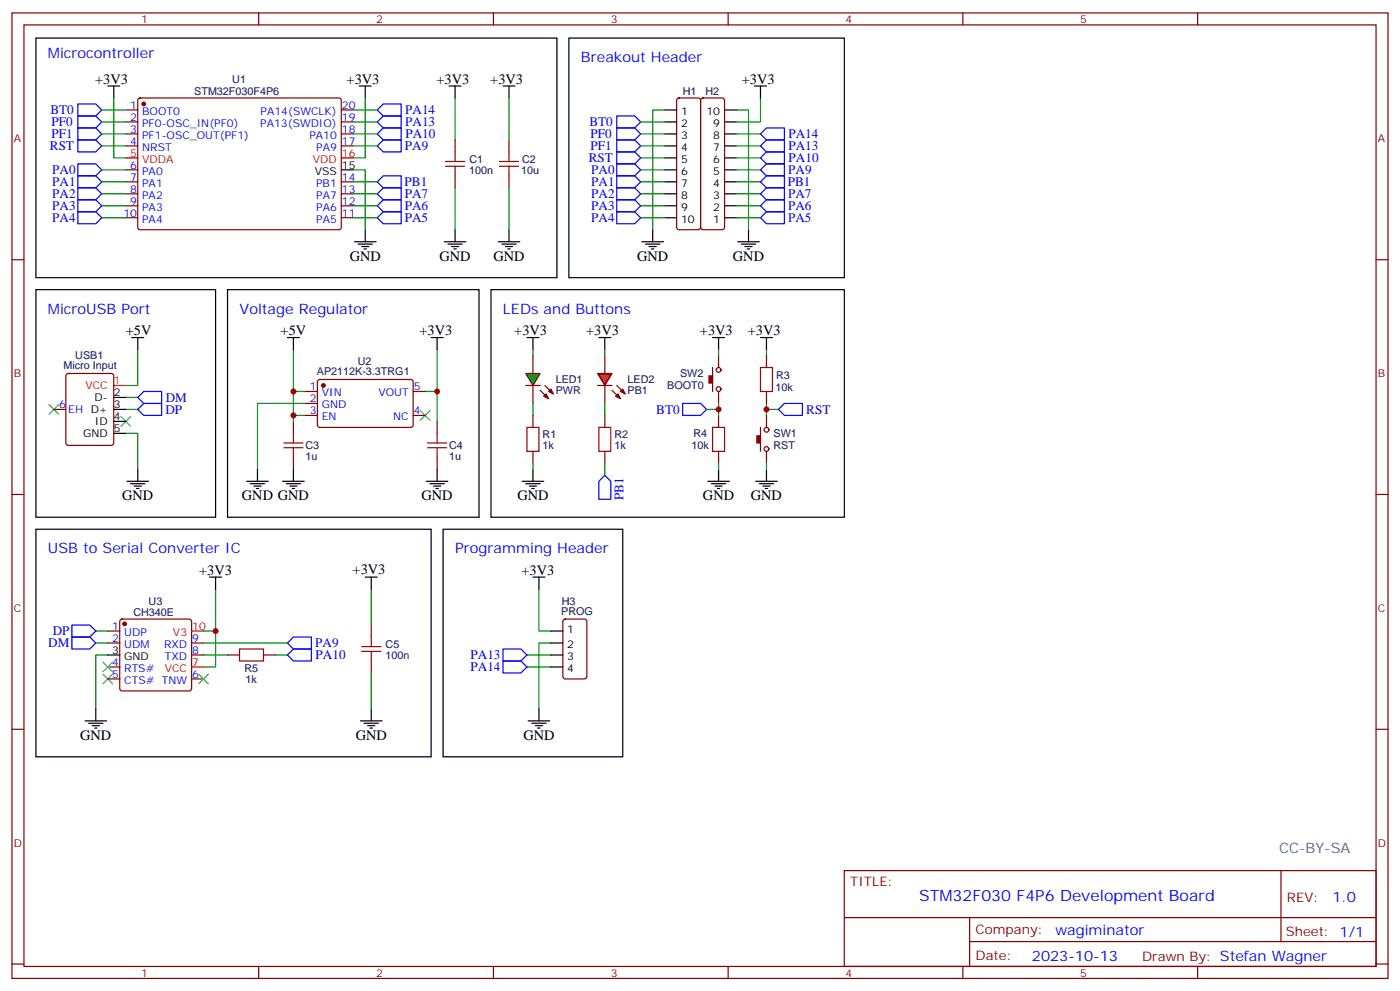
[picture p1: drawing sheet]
<svg xmlns="http://www.w3.org/2000/svg" width="412mm" height="292mm" viewBox="0 0 412 292" stroke-linecap="round" stroke-linejoin="round" font-family="sans-serif">
<g fill="none" stroke="#870000" stroke-width=".35">
<path d="M3.5 3.8h405.4v284.3h-405.4zM7.1 7.3h398.2v277.3h-398.2zM76.2 3.8v3.5M145.3 3.8v3.5M214.5 3.8v3.5M283.6 3.8v3.5M352.8 3.8v3.5M37 32.4h3.6M37 35.9h3.6M37 39.4h3.6M40.8 29.1l.5-.2h58.8l.4 .7v37.6l-.7 .5-58.8-.1-.4-.6v-37.4zM100.5 32.4h3.6"/>
<path d="M100.5 35.9h3.6M100.5 39.4h3.6M37 43h3.6M37 50h3.6M37 53.6h3.6M37 57.1h3.6M100.5 43h3.6M100.5 53.6h3.6M100.5 57.1h3.6M3.5 76.5h3.6M37 60.6h3.6M37 64.1h3.6"/>
<path d="M100.5 60.6h3.6M100.5 64.1h3.6M405.3 76.5h3.6M157 104.7v5.3M157 113.5v5.3M209.9 108.2v7.1M211.7 104.7v3.5M211.7 115.3v3.5M225.8 104.7v3.5M225.8 115.3v3.5M211.7 122.3v3.6M211.7 132.9v3.6"/>
<path d="M3.5 145.6h3.6M405.3 145.6h3.6M31.7 185.8h3.6M31.7 189.4h3.6M31.7 196.4h3.6M31.7 200h3.6M35.5 182.5l.5-.2h19.7l.5 .2 .2 .5v19.8l-.2 .5-.5 .2h-19.7l-.5-.3-.2-.4v-19.8zM56.4 189.4h3.6M56.4 200h3.6M56.4 192.9h3.6M67 192.9h3.6M77.6 192.9h3.5"/>
<path d="M109.4 184.1v3.5M109.4 194.7v3.5M3.5 214.8h3.6M405.3 214.8h3.6M248.7 256.4h156.6v28.2h-156.6zM377.3 256.4v20.9M248.7 270.2h156.5M285.6 277.3h119.6M285.6 270.2v14.2M3.5 283.9h3.6M76.2 284.6v3.5M145.3 284.6v3.5"/>
<path d="M214.5 284.6v3.5M283.6 284.6v3.5M352.8 284.6v3.5M405.3 283.9h3.6"/>
<circle cx="211.7" cy="114.6" r=".71"/>
<circle cx="211.7" cy="108.9" r=".71"/>
</g>
<g fill="#870000" stroke="#870000" stroke-width=".35">
<path d="M208.8 110.7h1.1v2.1h-1.1z"/>
<circle cx="42.3" cy="30.6" r=".53"/>
<circle cx="36.7" cy="183.7" r=".53"/>
</g>
<path d="M37 46.5h3.6M100.5 46.5h3.6M56.4 196.4h3.6M56.4 185.8h3.6" fill="none" stroke="#f00" stroke-width=".35"/>
<g fill="none" stroke="#000" stroke-width=".35">
<path d="M100.5 50h3.6M209.9 99.4h3.5M211.7 99.4v3.5M224 99.4h3.5M225.8 99.4v3.5M211.7 138.2v3.5M10.6 155.9h116.4v67h-116.4zM208.5 141.7h6.3M209.5 142.5h4.3M210.6 143.2h2.1M211.3 143.9h.7M61.7 170h3.6"/>
<path d="M63.5 170v3.5M107.6 170h3.5M109.4 170v3.5M31.7 192.9h3.6M25 212.3h6.4M26.1 213h4.2M27.2 213.7h2.1M27.9 214.4h.7M28.2 208.8v3.5M106.2 212.3h6.3M107.2 213h4.3M108.3 213.7h2.1"/>
<path d="M109 214.4h.7M109.4 208.8v3.5"/>
</g>
<path d="M40.6 117.1l1.7-1.8h5.3v3.5h-5.3zM201.1 118.8h5.3l1.7 1.8-1.7 1.7h-5.3zM40.6 120.6l1.7-1.8h5.3v3.5h-5.3zM21.2 187.6h5.3l1.7 1.8-1.7 1.7h-5.3zM21.2 184.1h5.3l1.7 1.7-1.7 1.8h-5.3zM84.7 189.4l1.7-1.8h5.3v3.5h-5.3zM86.4 191.1h5.3v3.6h-5.3l-1.7-1.8z" fill="none" stroke="#00f" stroke-width=".35"/>
<path d="M224 108.2h3.5v7.1h-3.5zM209.9 125.9h3.5v7h-3.5zM70.6 191.1h7v3.6h-7zM106.5 191.8h5.7M106.5 190.4h5.7M109.4 187.6v2.8M109.4 191.8v2.9" fill="none" stroke="#a10000" stroke-width=".35"/>
<g fill="none" stroke="#008700" stroke-width=".35">
<path d="M37 117.1h3.6M211.7 102.9v1.8M211.7 118.8v3.5M225.8 102.9v1.8M225.8 118.8v3.5M37 120.6h3.6M208.1 120.6h3.6M211.7 136.5v1.7M225.8 120.6h3.5M63.5 173.5v12.3h-3.5M109.4 173.5v10.6M28.2 189.4h3.5"/>
<path d="M28.2 185.8h3.5M31.7 192.9h-3.5v15.9M60 192.9h7M60 189.4h24.7M63.5 185.8v10.6h-3.5M81.1 192.9h3.6M109.4 198.2v10.6"/>
</g>
<path d="M30.3 198.5l2.9 2.9M30.3 195l2.9 2.8M33.2 198.5l-2.9 2.9M33.2 195l-2.9 2.8M58.6 198.5l2.8 2.9M61.4 198.5l-2.8 2.9" fill="none" stroke="#3c3" stroke-width=".35"/>
<path d="M154.9 110h4.2l-2.1 3.5z" fill="#0c0" stroke="#870000" stroke-width=".35"/>
<path d="M154.9 113.5h4.2M159.1 114.9l2.5 2.5M160.5 113.5l2.5 2.5M176 113.5h4.3M178.2 104.7v5.3M178.2 113.5v5.3M180.3 114.9l2.4 2.5M181.7 113.5l2.4 2.5" fill="none" stroke="#870000" stroke-width=".35"/>
<g fill="#870000" stroke="#870000" stroke-width=".35">
<path d="M160.9 116l.7 1.4-1.4-.7z"/>
<path d="M161.6 115.3l.7-.7 .7 1.4z"/>
<path d="M182 116l.7 1.4-1.4-.7z"/>
<path d="M182.7 115.3l.7-.7 .7 1.4z"/>
</g>
<path d="M176 110h4.3l-2.1 3.5z" fill="#f00" stroke="#870000" stroke-width=".35"/>
<g fill="none" stroke="#000" stroke-width=".35">
<path d="M10.6 11.2h153.4v70.6h-153.4zM167.6 11.2h81.1v70.6h-81.1zM31.7 25.3h3.6M33.5 25.3v3.6M105.8 25.3h3.6M107.6 25.3v3.6M132.3 25.3h3.5M134.1 25.3v3.6M148.2 25.3h3.5M149.9 25.3v3.6M195.8 32.4h3.5M195.8 35.9h3.5"/>
<path d="M195.8 39.4h3.5M213.4 32.4h3.6M213.4 35.9h3.6M213.4 39.4h3.6M222.2 25.3h3.6M224 25.3v3.6M195.8 43h3.5M195.8 46.5h3.5M195.8 50h3.5M195.8 53.6h3.5M195.8 57.1h3.5M213.4 43h3.6"/>
<path d="M213.4 46.5h3.6M213.4 50h3.6M213.4 53.6h3.6M213.4 57.1h3.6M104.4 71.2h6.4M105.5 71.9h4.2M106.5 72.6h2.2M107.2 73.3h.7M107.6 67.7v3.5M130.9 71.2h6.3M131.9 71.9h4.3M133 72.6h2.1"/>
<path d="M133.7 73.3h.7M134.1 67.7v3.5M146.8 71.2h6.3M147.8 71.9h4.2M148.9 72.6h2.1M149.6 73.3h.7M149.9 67.7v3.5M189.1 71.2h6.3M190.1 71.9h4.3M191.2 72.6h2.1M191.9 73.3h.7M192.3 67.7v3.5"/>
<path d="M195.8 60.6h3.5M195.8 64.1h3.5M213.4 60.6h3.6M213.4 64.1h3.6M217.3 71.2h6.4M218.4 71.9h4.2M219.4 72.6h2.1M220.1 73.3h.7M220.5 67.7v3.5M10.6 85.3h52.9v67h-52.9zM38.8 99.4h3.5M40.6 99.4v3.5"/>
<path d="M67 85.3h74.1v67h-74.1zM84.7 99.4h3.5M86.4 99.4v3.5M127 99.4h3.5M128.8 99.4v3.5M144.6 85.3h104.1v67h-104.1zM155.2 99.4h3.5M157 99.4v3.5M176.4 99.4h3.5M178.2 99.4v3.5M33.5 117.1h3.5M33.5 127.6h3.5"/>
<path d="M33.5 124.1h3.5M33.5 120.6h3.5M40.6 138.2v3.5M75.8 138.2v3.5M86.4 138.2v3.5M128.8 138.2v3.5M157 138.2v3.5M225.8 138.2v3.5M37.4 141.7h6.3M38.5 142.5h4.2M39.5 143.2h2.1M40.2 143.9h.7"/>
<path d="M72.7 141.7h6.3M73.7 142.5h4.3M74.8 143.2h2.1M75.5 143.9h.7M83.3 141.7h6.3M84.3 142.5h4.2M85.4 143.2h2.1M86.1 143.9h.7M125.6 141.7h6.3M126.6 142.5h4.3M127.7 143.2h2.1M128.4 143.9h.7"/>
<path d="M130.5 155.9h52.9v67h-52.9zM153.8 141.7h6.4M154.9 142.5h4.2M155.9 143.2h2.1M156.6 143.9h.7M222.6 141.7h6.4M223.7 142.5h4.2M224.7 143.2h2.1M225.4 143.9h.7M157 170h3.5M158.7 170v3.5M162.3 185.8h3.5"/>
<path d="M162.3 189.4h3.5M162.3 192.9h3.5M162.3 196.4h3.5M155.6 212.3h6.3M156.6 213h4.3M157.7 213.7h2.1M158.4 214.4h.7M158.7 208.8v3.5"/>
</g>
<g fill="none" stroke="#a10000" stroke-width=".35">
<path d="M131.2 49h5.7M131.2 47.6h5.7M134.1 44.7v2.9M134.1 49v2.8M147.1 49h5.7M147.1 47.6h5.7M149.9 44.7v2.9M149.9 49v2.8M83.6 131.9h5.7M83.6 130.5h5.7M86.4 127.6v2.9M86.4 131.9v2.8"/>
<path d="M125.9 131.9h5.7M125.9 130.5h5.7M128.8 127.6v2.9M128.8 131.9v2.8M155.2 125.9h3.5v7h-3.5zM176.4 125.9h3.5v7h-3.5z"/>
</g>
<g fill="none" stroke="#870000" stroke-width=".35">
<path d="M199.6 29.1l.4-.2h5.7l.5 .2 .2 .5v37.4l-.3 .5-.4 .2h-5.7l-.5-.3-.2-.4v-37.4zM206.6 29.1l.5-.2h5.6l.5 .2 .2 .5v37.4l-.2 .5-.5 .2h-5.6l-.5-.3-.2-.4v-37.4zM134.1 41.2v3.5M134.1 51.8v3.5M149.9 41.2v3.5M149.9 51.8v3.5M19.6 110.2l.5-.2h12.7l.7 .4v20.1l-.4 .6-13 .1-.6-.5-.1-20zM90 115.3h3.5M90 118.8h3.5M93.7 112l.5-.2h27.1l.4 .7-.1 12.9-.6 .5-27.1-.1-.4-.6v-12.7zM121.7 115.3h3.5M15.9 120.6h3.5"/>
<path d="M86.4 124.1v3.5M86.4 134.7v3.5M90 122.3h3.5M121.7 122.3h3.5M128.8 124.1v3.5M128.8 134.7v3.5M157 122.3v3.6M157 132.9v3.6M178.2 122.3v3.6M178.2 132.9v3.6M224 125.9v7M225.8 122.3v3.6"/>
<path d="M225.8 132.9v3.6M166 182.5l.5-.2h5.7l.6 .4 .1 16.5-.5 .7-5.9 .1-.6-.5-.1-16.5z"/>
<circle cx="225.8" cy="126.6" r=".71"/>
<circle cx="225.8" cy="132.2" r=".71"/>
</g>
<g fill="none" stroke="#008700" stroke-width=".35">
<path d="M30 32.4h7M30 35.9h7M30 39.4h7M33.5 28.9v17.6h3.5M104.1 32.4h7M104.1 35.9h7M104.1 39.4h7M107.6 28.9v17.6h-3.5M134.1 28.9v12.3M149.9 28.9v12.3M188.7 35.9h7.1M188.7 39.4h7.1"/>
<path d="M195.8 32.4h-3.5v35.3M217 32.4h3.5v35.3M217 39.4h7M224 28.9v7h-7M30 43h7M30 50h7M30 53.6h7M30 57.1h7M104.1 50h3.5v17.7M104.1 43h7M104.1 53.6h7M104.1 57.1h7"/>
<path d="M134.1 55.3v12.4M149.9 55.3v12.4M188.7 43h7.1M188.7 50h7.1M188.7 53.6h7.1M188.7 57.1h7.1M188.7 46.5h7.1M217 43h7M217 50h7M217 53.6h7M217 57.1h7M217 46.5h7"/>
<path d="M30 60.6h7M30 64.1h7M104.1 60.6h7M104.1 64.1h7M188.7 60.6h7.1M188.7 64.1h7.1M217 60.6h7M217 64.1h7M40.6 102.9v10.6h-3.6M86.4 102.9v12.4h3.6M86.4 115.3v8.8M90 118.8h-14.2v19.4"/>
<path d="M128.8 102.9v12.4h-3.6M128.8 115.3v8.8M157 102.9v1.8M157 118.8v3.5M178.2 102.9v1.8M178.2 118.8v3.5M37 127.6h3.6v10.6M86.4 122.3h3.6M157 136.5v1.7M178.2 136.5v3.5M225.8 136.5v1.7M158.7 173.5v12.3h3.6"/>
<path d="M155.2 196.4h7.1M155.2 192.9h7.1M162.3 189.4h-3.6v19.4"/>
</g>
<g fill="none" stroke="#00f" stroke-width=".35">
<path d="M22.9 30.6h5.3l1.8 1.8-1.8 1.7h-5.3zM22.9 34.1h5.3l1.8 1.8-1.8 1.8h-5.3zM22.9 37.7h5.3l1.8 1.7-1.8 1.8h-5.3zM111.1 35.9l1.8-1.8h5.3v3.6h-5.3zM111.1 39.4l1.8-1.7h5.3v3.5h-5.3zM112.9 30.6h5.3v3.5h-5.3l-1.8-1.7zM181.7 34.1h5.3l1.7 1.8-1.7 1.8h-5.3zM181.7 37.7h5.3l1.7 1.7-1.7 1.8h-5.3zM224 39.4l1.8-1.7h5.3v3.5h-5.3zM22.9 41.2h5.3l1.8 1.8-1.8 1.7h-5.3zM22.9 48.3h5.3l1.8 1.7-1.8 1.8h-5.3zM22.9 51.8h5.3l1.8 1.8-1.8 1.7h-5.3z"/>
<path d="M22.9 55.3h5.3l1.8 1.8-1.8 1.7h-5.3zM22.9 58.8h5.3l1.8 1.8-1.8 1.8h-5.3zM111.1 43l1.8-1.8h5.3v3.5h-5.3zM111.1 53.6l1.8-1.8h5.3v3.5h-5.3zM111.1 57.1l1.8-1.8h5.3v3.5h-5.3zM181.7 48.3h5.3l1.7 1.7-1.7 1.8h-5.3zM181.7 51.8h5.3l1.7 1.8-1.7 1.7h-5.3zM181.7 55.3h5.3l1.7 1.8-1.7 1.7h-5.3zM181.7 58.8h5.3l1.7 1.8-1.7 1.8h-5.3zM181.7 41.2h5.3l1.7 1.8-1.7 1.7h-5.3zM181.7 44.7h5.3l1.7 1.8-1.7 1.8h-5.3zM224 57.1l1.8-1.8h5.3v3.5h-5.3z"/>
<path d="M224 53.6l1.8-1.8h5.3v3.5h-5.3zM224 43l1.8-1.8h5.3v3.5h-5.3zM224 46.5l1.8-1.8h5.3v3.6h-5.3zM224 50l1.8-1.7h5.3v3.5h-5.3zM22.9 62.4h5.3l1.8 1.7-1.8 1.8h-5.3zM111.1 60.6l1.8-1.8h5.3v3.6h-5.3zM111.1 64.1l1.8-1.7h5.3v3.5h-5.3zM181.7 62.4h5.3l1.7 1.7-1.7 1.8h-5.3zM224 64.1l1.8-1.7h5.3v3.5h-5.3zM224 60.6l1.8-1.8h5.3v3.6h-5.3zM178.2 140l1.7 1.7v5.3h-3.5v-5.3zM229.3 120.6l1.8-1.8h5.3v3.5h-5.3z"/>
<path d="M148.2 191.1h5.3l1.7 1.8-1.7 1.8h-5.3zM148.2 194.7h5.3l1.7 1.7-1.7 1.8h-5.3z"/>
</g>
<g fill="#870000" stroke="#870000" stroke-width=".35">
<path d="M223 128.3h1v2.2h-1z"/>
<circle cx="95.2" cy="113.5" r=".53"/>
</g>
<path d="M14.5 119.2l2.8 2.8M17.3 119.2l-2.8 2.8M35.6 122.7l2.9 2.8M38.5 122.7l-2.9 2.8M123.8 120.9l2.8 2.9M126.6 120.9l-2.8 2.9" fill="none" stroke="#3c3" stroke-width=".35"/>
<path d="M33.5 113.5h3.5" fill="none" stroke="#f00" stroke-width=".35"/>
<g fill="#c00">
<circle cx="211.7" cy="120.6" r=".88"/>
<circle cx="63.5" cy="185.8" r=".88"/>
<circle cx="225.8" cy="120.6" r=".88"/>
<circle cx="86.4" cy="122.3" r=".88"/>
<circle cx="86.4" cy="115.3" r=".88"/>
<circle cx="128.8" cy="115.3" r=".88"/>
</g>
<text font-size="4.6" fill="#00f" x="270.8" y="265.4">STM32F030 F4P6 Development Board</text>
<g font-size="4.2" fill="#00f">
<text x="14.1" y="17.2">Microcontroller</text>
<text x="171.1" y="18.3">Breakout Header</text>
<text x="14.1" y="92.4">MicroUSB Port</text>
<text x="70.6" y="92.4">Voltage Regulator</text>
<text x="148.2" y="92.4">LEDs and Buttons</text>
<text x="14.1" y="162.9">USB to Serial Converter IC</text>
<text x="134.1" y="162.9">Programming Header</text>
<text x="392.5" y="265.7">1.0</text>
<text x="310.9" y="275.2">wagiminator</text>
<text x="304" y="283">2023-10-13</text>
</g>
<g font-size="4.2">
<text x="28" y="24.7">+3V3</text>
<text x="102.1" y="24.7">+3V3</text>
<text x="128.6" y="24.7">+3V3</text>
<text x="144.4" y="24.7">+3V3</text>
<text x="218.5" y="24.7">+3V3</text>
<text x="103" y="76.8">GND</text>
<text x="129.5" y="76.8">GND</text>
<text x="145.3" y="76.8">GND</text>
<text x="187.7" y="76.8">GND</text>
<text x="215.9" y="76.8">GND</text>
<text x="37" y="98.7">+5V</text>
<text x="82.7" y="98.7">+5V</text>
<text x="123.6" y="98.7">+3V3</text>
<text x="151.5" y="98.7">+3V3</text>
<text x="172.7" y="98.7">+3V3</text>
<text x="206.2" y="98.7">+3V3</text>
<text x="220.3" y="98.7">+3V3</text>
<text x="36" y="147.4">GND</text>
<text x="71.3" y="147.4">GND GND</text>
<text x="124.2" y="147.4">GND</text>
<text x="152.4" y="147.4">GND</text>
<text x="207.1" y="147.4">GND</text>
<text x="221.2" y="147.4">GND</text>
<text x="58.7" y="169.3">+3V3</text>
<text x="103.9" y="168.9">+3V3</text>
<text x="153.6" y="169.3">+3V3</text>
<text x="23.6" y="217.9">GND</text>
<text x="104.8" y="217.9">GND</text>
<text x="154.2" y="217.9">GND</text>
</g>
<text font-size="4.2" fill="#0099b0" x="376.8" y="251.1">CC-BY-SA</text>
<g font-size="3.9" fill="#00f">
<text x="14.9" y="33.6">BT0</text>
<text x="119.4" y="33.7">PA14</text>
<text x="15.2" y="37.2">PF0</text>
<text x="15.2" y="40.7">PF1</text>
<text x="119.4" y="37.2">PA13</text>
<text x="119.4" y="40.7">PA10</text>
<text x="173.6" y="37.2">BT0</text>
<text x="174" y="40.7">PF0</text>
<text x="232.2" y="40.7">PA14</text>
<text x="14.7" y="44.3">RST</text>
<text x="119.3" y="44.2">PA9</text>
<text x="173.4" y="47.8">RST</text>
<text x="174" y="44.2">PF1</text>
<text x="232.2" y="44.2">PA13</text>
<text x="232.3" y="47.7">PA10</text>
<text x="15.4" y="51.3">PA0</text>
<text x="174.1" y="51.3">PA0</text>
<text x="232.2" y="51.3">PA9</text>
<text x="15.4" y="54.8">PA1</text>
<text x="15.4" y="58.4">PA2</text>
<text x="119.2" y="54.8">PB1</text>
<text x="119.2" y="58.4">PA7</text>
<text x="174.1" y="54.8">PA1</text>
<text x="174.1" y="58.4">PA2</text>
<text x="232.1" y="54.8">PB1</text>
<text x="232.1" y="58.4">PA7</text>
<text x="15.4" y="61.9">PA3</text>
<text x="15.4" y="65.4">PA4</text>
<text x="119.2" y="61.9">PA6</text>
<text x="119.2" y="65.4">PA5</text>
<text x="174.1" y="61.9">PA3</text>
<text x="174.1" y="65.4">PA4</text>
<text x="232.1" y="65.4">PA5</text>
<text x="232.1" y="61.9">PA6</text>
<text x="48.8" y="118.3">DM</text>
<text x="48.7" y="121.8">DP</text>
<text x="193.3" y="121.8">BT0</text>
<text x="237.5" y="121.8">RST</text>
<text x="183.7" y="147.4" transform="rotate(-90 183.7 147.4)">PB1</text>
<text x="14.2" y="190.6">DM</text>
<text x="15.5" y="187.1">DP</text>
<text x="92.8" y="190.6">PA9</text>
<text x="93" y="194.2">PA10</text>
<text x="138.6" y="194.2">PA13</text>
<text x="138.6" y="197.7">PA14</text>
</g>
<g font-size="3.9" fill="#800">
<text x="250.5" y="261">TITLE:</text>
<text x="379.1" y="265.7">REV:</text>
<text x="287.4" y="275.2">Company:</text>
<text x="378.7" y="275.8">Sheet: 1/1</text>
<text x="287.4" y="282.9">Date:</text>
<text x="336.4" y="282.9">Drawn By: Stefan Wagner</text>
</g>
<g font-size="3.2" fill="#800">
<text x="41.6" y="6.8">1</text>
<text x="110.8" y="6.8">2</text>
<text x="179.9" y="6.8">3</text>
<text x="249.1" y="6.8">4</text>
<text x="318.2" y="6.8">5</text>
<text x="4.1" y="41.9">A</text>
<text x="405.9" y="41.9">A</text>
<text x="4.1" y="111.1">B</text>
<text x="405.9" y="111.1">B</text>
<text x="4.1" y="180.2">C</text>
<text x="405.9" y="180.2">C</text>
<text x="4.1" y="249.3">D</text>
<text x="405.9" y="249.3">D</text>
<text x="41.6" y="287.6">1</text>
<text x="110.8" y="287.6">2</text>
<text x="179.9" y="287.6">3</text>
<text x="249.1" y="287.6">4</text>
<text x="318.2" y="287.6">5</text>
</g>
<g font-size="3.2" fill="#000080">
<text x="57.2" y="27.9">STM32F030F4P6</text>
<text x="68.4" y="24.5">U1</text>
<text x="201.1" y="27.9">H1</text>
<text x="207.8" y="27.9">H2</text>
<text x="153.8" y="48">C2</text>
<text x="138.2" y="51.2">100n</text>
<text x="138.3" y="48">C1</text>
<text x="153.5" y="51.2">10u</text>
<text x="22.2" y="105.7">USB1</text>
<text x="105.4" y="107.4">U2</text>
<text x="18.7" y="108.7">Micro Input</text>
<text x="93.3" y="110.5">AP2112K-3.3TRG1</text>
<text x="163.7" y="112.9">LED1</text>
<text x="184.9" y="112.9">LED2</text>
<text x="200.3" y="111.1">SW2</text>
<text x="228.6" y="111.5">R3</text>
<text x="163.7" y="116.1">PWR</text>
<text x="184.9" y="116.1">PB1</text>
<text x="196.6" y="114.7">BOOT0</text>
<text x="228.4" y="115">10k</text>
<text x="159.8" y="129.1">R1</text>
<text x="181" y="129.1">R2</text>
<text x="204.3" y="128.7">R4</text>
<text x="227.9" y="128.8">SW1</text>
<text x="90" y="135.5">1u</text>
<text x="90" y="132.3">C3</text>
<text x="132.3" y="135.5">1u</text>
<text x="132.3" y="132.3">C4</text>
<text x="159.8" y="132.3">1k</text>
<text x="181" y="132.3">1k</text>
<text x="203.7" y="132.3">10k</text>
<text x="227.8" y="132.3">RST</text>
<text x="43.8" y="178.1">U3</text>
<text x="165.5" y="178.1">H3</text>
<text x="39.3" y="181.3">CH340E</text>
<text x="165.3" y="181.3">PROG</text>
<text x="113.6" y="190.9">C5</text>
<text x="72" y="198">R5</text>
<text x="113.5" y="194.1">100n</text>
<text x="72.3" y="201.1">1k</text>
</g>
<g font-size="3.2" fill="#00f">
<text x="38.4" y="32">1</text>
<text x="38.4" y="35.6">2</text>
<text x="41.9" y="33.8">BOOT0</text>
<text x="76.8" y="33.8">PA14(SWCLK)</text>
<text x="100.7" y="35.6">19</text>
<text x="100.7" y="32">20</text>
<text x="38.4" y="39.1">3</text>
<text x="41.9" y="37.3">PF0-OSC_IN(PF0)</text>
<text x="41.9" y="40.9">PF1-OSC_OUT(PF1)</text>
<text x="76.7" y="37.3">PA13(SWDIO)</text>
<text x="91.1" y="40.9">PA10</text>
<text x="100.7" y="39.1">18</text>
<text x="38.4" y="42.6">4</text>
<text x="41.9" y="44.4">NRST</text>
<text x="93.1" y="44.4">PA9</text>
<text x="100.7" y="42.6">17</text>
<text x="38.4" y="49.7">6</text>
<text x="38.4" y="53.2">7</text>
<text x="41.9" y="51.4">PA0</text>
<text x="100.7" y="53.2">14</text>
<text x="38.4" y="56.7">8</text>
<text x="41.9" y="55">PA1</text>
<text x="41.9" y="58.5">PA2</text>
<text x="93.1" y="55">PB1</text>
<text x="93.1" y="58.5">PA7</text>
<text x="100.7" y="56.7">13</text>
<text x="36.4" y="63.8">10</text>
<text x="38.4" y="60.3">9</text>
<text x="41.9" y="62">PA3</text>
<text x="41.9" y="65.5">PA4</text>
<text x="93.1" y="65.5">PA5</text>
<text x="93.1" y="62">PA6</text>
<text x="100.7" y="63.8">11</text>
<text x="100.7" y="60.3">12</text>
<text x="91.3" y="114.9">1</text>
<text x="91.3" y="118.5">2</text>
<text x="94.8" y="116.7">VIN</text>
<text x="111.5" y="116.7">VOUT</text>
<text x="121.9" y="114.9">5</text>
<text x="17.4" y="120.2">6</text>
<text x="20.1" y="121.6">EH D+</text>
<text x="91.3" y="122">3</text>
<text x="94.8" y="120.2">GND</text>
<text x="94.8" y="123.8">EN</text>
<text x="115.8" y="123.8">NC</text>
<text x="121.9" y="122">4</text>
<text x="33.1" y="185.5">1</text>
<text x="33.1" y="189">2</text>
<text x="36.6" y="187.3">UDP</text>
<text x="36.6" y="190.8">UDM</text>
<text x="48.3" y="190.8">RXD</text>
<text x="56.6" y="189">9</text>
<text x="33.1" y="196.1">4</text>
<text x="36.6" y="197.8">RTS#</text>
<text x="48.6" y="194.3">TXD</text>
<text x="56.6" y="192.5">8</text>
<text x="33.1" y="199.6">5</text>
<text x="36.6" y="201.4">CTS# TNW</text>
<text x="56.6" y="199.6">6</text>
</g>
<g font-size="3.2">
<text x="200.6" y="33.8">1</text>
<text x="208.1" y="33.8">10</text>
<text x="200.6" y="37.3">2</text>
<text x="200.6" y="40.9">3</text>
<text x="210.1" y="40.9">8</text>
<text x="210.1" y="37.3">9</text>
<text x="200.6" y="44.4">4</text>
<text x="200.6" y="47.9">5</text>
<text x="210.1" y="47.9">6</text>
<text x="210.1" y="44.4">7</text>
<text x="92.7" y="51.4">VSS</text>
<text x="100.7" y="49.7">15</text>
<text x="200.6" y="51.4">6</text>
<text x="210.1" y="51.4">5</text>
<text x="200.6" y="55">7</text>
<text x="200.6" y="58.5">8</text>
<text x="210.1" y="58.5">3</text>
<text x="210.1" y="55">4</text>
<text x="200.6" y="62">9</text>
<text x="200.6" y="65.5">10</text>
<text x="210.1" y="65.5">1</text>
<text x="210.1" y="62">2</text>
<text x="27.9" y="118.1">D-</text>
<text x="33.5" y="116.7">2</text>
<text x="28" y="125.2">ID</text>
<text x="33.5" y="123.8">4</text>
<text x="33.5" y="120.2">3</text>
<text x="24.5" y="128.7">GND</text>
<text x="33.5" y="127.3">5</text>
<text x="167.1" y="186.5">1</text>
<text x="167.1" y="190.8">2</text>
<text x="33.1" y="192.5">3</text>
<text x="36.6" y="194.3">GND</text>
<text x="167.1" y="194.3">3</text>
<text x="167.1" y="197.8">4</text>
</g>
<g font-size="3.2" fill="#f00">
<text x="38.4" y="46.1">5</text>
<text x="41.9" y="47.9">VDDA</text>
<text x="92.2" y="47.9">VDD</text>
<text x="100.7" y="46.1">16</text>
<text x="33.5" y="113.2">1</text>
<text x="25.1" y="114.6">VCC</text>
<text x="56.6" y="185.5">10</text>
<text x="51" y="187.3">V3</text>
<text x="48.5" y="197.8">VCC</text>
<text x="56.6" y="196.1">7</text>
</g>
</svg>
